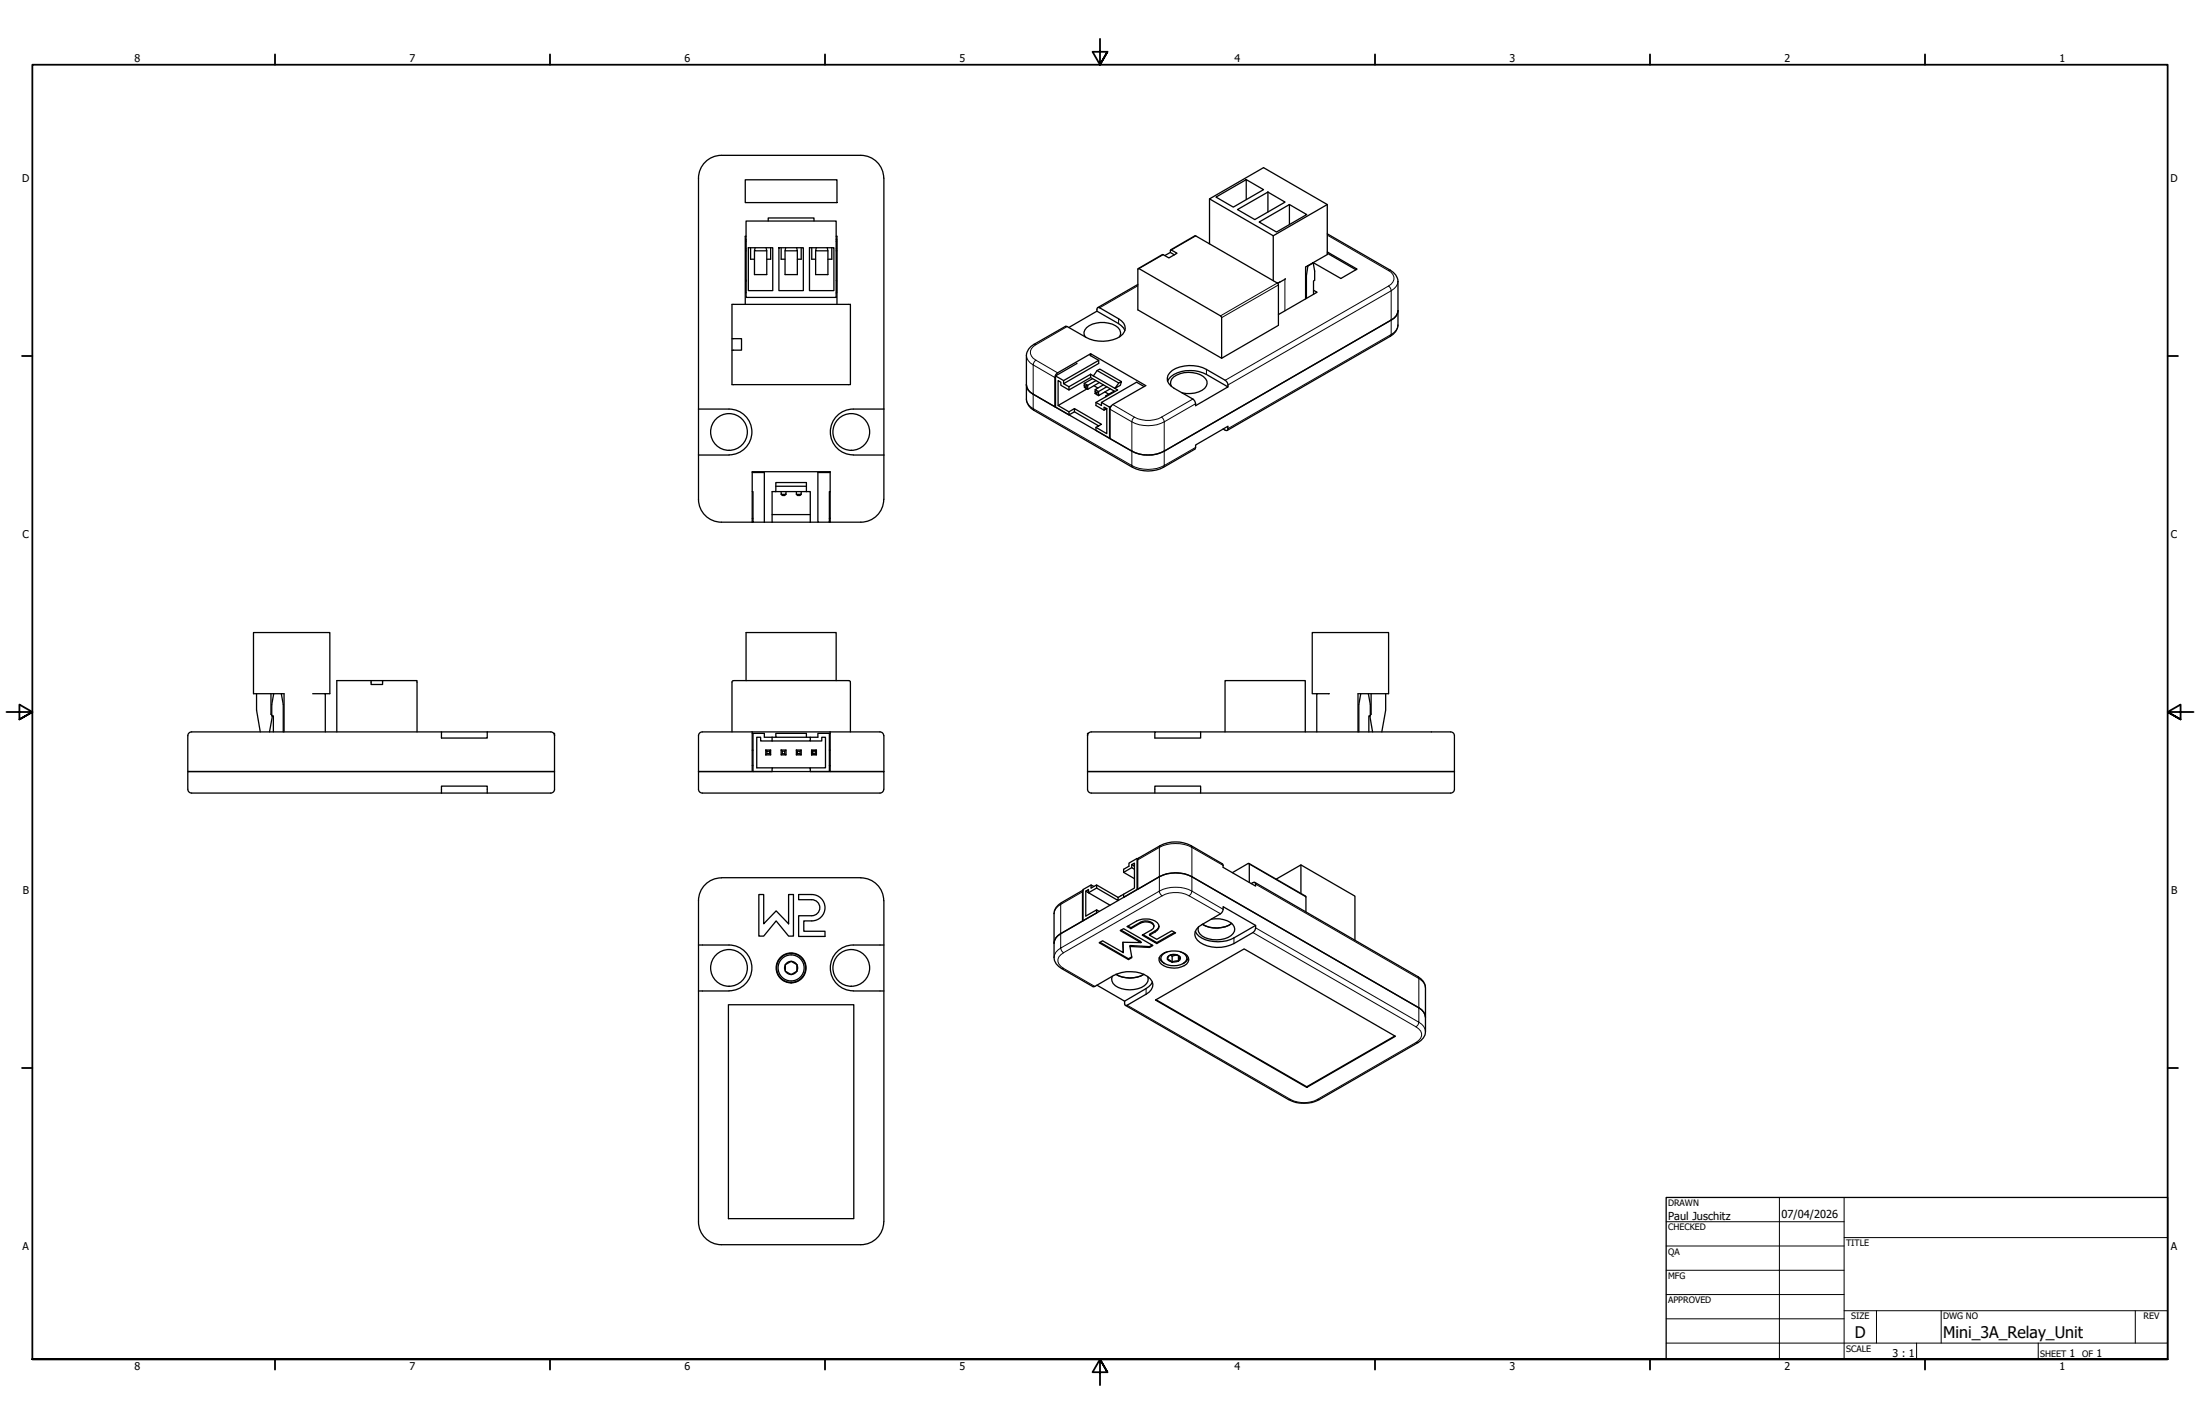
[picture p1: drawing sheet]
<svg xmlns="http://www.w3.org/2000/svg" width="864mm" height="559mm" viewBox="0 0 864 559" stroke-linecap="round" stroke-linejoin="round" font-family="sans-serif">
<!-- layer: Visible (ANSI) -->
<g fill="none" stroke="#000" stroke-width=".51">
<path d="M274.2 69.9v126.1M292.5 70.5h36v9h-36zM337.9 61a9 9 0 0 1 9 8.9M337.9 61h-54.7a9 9 0 0 0-9 8.9M347 69.9v126.1M474.8 78l25 14.5v17.7M477.3 77.3l11.9-6.8 6.8 3.9-11.9 6.9zM489.2 70.5v7.8M497.7 75.4v7.8M292.7 94.7l.2 3M292.7 97.7v12.7M292.7 98.4h.2"/>
<path d="M292.7 94.7h.2M292.9 86.7h35.3v30h-35.3zM292.9 92.7h-.4v26.7M292.9 93.9l-.2 .8M293.8 97.2h9.5v16.8h-9.5zM294.6 97.2v4.5h1.6M296.2 98.4v9.4h4.8v-9.4M296.4 97.2l-.2 1.2h4.8l-.3-1.2M301.6 86.7v-1.2h17.9v1.2M302.5 97.2v4.5h-1.5M305.8 97.2h9.5v16.8h-9.5zM306.6 97.2v4.5h1.6"/>
<path d="M308.2 98.4v9.4h4.8v-9.4M308.4 97.2l-.2 1.2h4.8l-.3-1.2M314.5 97.2v4.5h-1.5M317.8 97.2h9.5v16.8h-9.5zM318.6 97.2v4.5h1.6M320.2 98.4v9.4h4.8v-9.4M320.4 97.2l-.2 1.2h4.8l-.3-1.2M326.5 97.2v4.5h-1.5M328.2 94.7v3M328.2 92.7h.3v26.7M328.2 98.4h.2M328.2 93.9l.2 .8"/>
<path d="M328.4 98.4l-.2 16.5M328.4 97.7v.7M459.4 99.1l.1-1.1 2.5 1.4-3.1 1.8-2.6-1.3-9.5 5.5M459.5 98l9.6-5.5 .3 .1 32 18.5 .4 .7v15.9M474.8 95.4l-.3 .2M485.8 82.2l11.9-6.8 6.7 3.9-11.8 6.9zM494.3 87.1l11.9-6.8 6.8 3.9-11.9 6.9zM499.8 92.5l21.2-12.2-25-14.5-21.2 12.2v17.7M506.2 80.3v7.8M521 91.8l24.8 14.2a5.4 5.4 0 0 1 3 4.4v17.2a5.1 5.1 0 0 1-3 4.4l-64.1 36.9M521 98.9l11.7 6.7-6.3 3.7-10.9-6.2M521 99.4l11.3 6.5"/>
<path d="M521 80.3v19.6l-8.5 4.9v12.5M287.3 119.4h46.5v31.5h-46.5v-13.5h3.8v-4.5h-3.8zM292.7 110.4l.2 4.5M292.9 110l-.2 .4M328.3 110l.1 .4M446.7 111.6l-15.8 9.1M461 100l-1.6-.9-2.1 1.2M502.5 110.6l-1 .5M504.6 109.3l-3 1.9M512.5 108l.3 .2v8.9M513.4 104.4l-.6 3.8M515.4 103.1l-2.1 1.2"/>
<path d="M515.5 103.2l.6 3.2v3.6l-.5 .2v5.3M515.6 113.9l1.4 .8-15.2 8.7M287.3 132.9v4.5M419.5 128.5l11.1-6.4 8.5 4.9 2 1.7 .5 1M426 132.2a2.86 2.86 0 0 1 1.5-4.4 10.6 10.6 0 0 1 11.3 .7 2.76 2.76 0 0 1 .6 3.7M427.9 139.4l3.4 2v1.2l-13.8 8 2.1 1.2M428.1 139.6v-.8l21.7 12.5-13 7.5-1 1.3-.1 12 8.6 4.9M428.1 138.8l-12.9 7.5-.8 .8-.3 1v11.5l.2-.1M430.6 122.1l.1-1.1 .5-.4 .5 .2 7.4 4.3a3.8 3.8 0 0 1 2.5 3.3 3.8 3.8 0 0 1-1.9 3.6 13.9 13.9 0 0 1-13.4 .4l-7.8-4.4-12.6 7.1a5.4 5.4 0 0 0-3 4.4v17.2a5.1 5.1 0 0 0 3 4.3l38.7 22.4a13.3 13.3 0 0 0 12.1 0l12.3-7.1 .3-1.7 12.7-7.3v1.4l-.3 .2-.8-.1-.8-.5M501.6 127.8l-22 12.8-32.9-19 .1-16.2 32.6 18.9 .2 16.3M548.8 121.9a4.4 4.4 0 0 1-2.7 3.7l-89.1 51.4a14 14 0 0 1-12.7 0M402.9 151a4.4 4.4 0 0 0 2.7 3.7"/>
<path d="M405.6 154.7l38.7 22.3M405.6 154.7l8.5 4.9M414.3 147.5v12.3M419.6 151.8l8.5-4.9v1.2l-8.5 4.9zM419.6 153l-3.2-1.8v-1.2l-1-.6v9.7M422.6 142.5l.2 .1-8.5 4.9 3.2 1.9M425.6 151.2l.7 .4v.8l-.7-.4zM425.6 150.4l1.4 .8-.7 .4M425.6 150.4v.8M426.3 152.4l.7 .4M426.7 152.6l-11.3 6.5 4.2 2.5M428.1 148.1l9.5 5.5"/>
<path d="M428.1 146.9l1.1 .6M428.9 148.6l-3.3 1.8M429.2 147.5l1.5-2.1 1-.6 8.5 4.9M429.2 147.5l9.5 5.5-8.5 4.9v1.2l3.2 1.9M429.5 151.4l1.5 .9M429.9 153.6l.7 .5v.8l-.7-.5zM429.9 152.9v.7M430.2 149.4l-3.2 1.8v1.6M430.2 157.9l2.2 1.2v-1.2M430.6 154.9l.6 .4M430.7 145.4l8.5 4.9M431.3 141.4l-13.8 8v1.2"/>
<path d="M431.5 150.1l-4.5 2.7M433.1 151l-3.2 1.9 1.3 .8 3.3-1.9M433.7 153.8l1.5 .9M434.1 155.3v.4M435.5 159.8v12.2M435.8 152.6l-4.6 2.7v-1.6l-.6 .4M437.4 153.5l-3.3 1.8 .3 .2M439.2 150.3l1-.6-.4 1.5-2.2 1.2zM449.1 151.7l-2.9-1.7-13.8 7.9 3.1 1.9 .7-.4M458.3 149.6a8.8 8.8 0 0 1 8.9-4.2 13.1 13.1 0 0 1 6.4 1.5l8.4 4.9-12.7 7.4-.3-1.8-.8-.8-7.4-4.3a3.8 3.8 0 0 1-2.6-3.2 3.8 3.8 0 0 1 2-3.7 13.9 13.9 0 0 1 13.4-.4l7.3 4.2 1.1 1.4v1.2M459.9 151.6a3.1 3.1 0 0 1 2-4.4 10.2 10.2 0 0 1 11.4 1.5 2.92 2.92 0 0 1-1.4 4.5 10.8 10.8 0 0 1-7.8 1M274.2 178.6h12"/>
<path d="M274.2 160.5h12a9 9 0 0 1 8.9 9 9 9 0 0 1-8.9 9M335 178.6h12M347 160.5h-12a9 9 0 0 0-9.1 9 9 9 0 0 0 9 9M421.8 160.3l-2.2 1.3v1.2l2.2-1.2M431.3 167.1l-9.5-5.5v-1.3l10.6 6.2-2.2 1.2v1.2l5.3 3.1 .2-.1M434.5 160.3l-1.1 .7v-1.2l1.1 .5v9.9l-4.3-2.5M274.2 195.9a9 9 0 0 0 9 9h12.4M295.3 192.9h.3v12h4.4M295.3 185.4h4.7v19.5M304.5 192.9v-3.5h12v3.5M304.5 190.8h12M306.6 192.9v1.1h1.9v-1.1"/>
<path d="M306.6 194l.5 .4h.9l.5-.4M312.6 192.9v1.1h1.9v-1.1M312.6 194l.5 .4h1l.4-.4M316.5 192.9h1.6v12M316.5 192.9h-13.4v12M325.9 185.4h-4.8v19.5h4.5v-12h.3M346.9 195.9a9 9 0 0 1-9 9M295.3 204.9v-19.8h30.6v19.8M295.3 203.5h.3M300 204.9h21.1M303.1 201.9h15M325.6 204.9h12.3"/>
<path d="M325.6 203.5h.3M100.7 272.2v6.5l1.5 8.5M106.4 272.2v8.1l.3 .3M107.4 272.2l-.7 4.3v4.4h.6v6.3M110.4 272.2l.8 4.3v10.7M122.7 272.2h5v15M127.7 272.2h1.8v-24h-30v24h12v15M145.7 267.1v1.5h4.5v-1.5h13.5v20.1M150.2 267.1h-18v20.1M292.9 267.1v-18.9h35.3v18.9M516.9 272.2h-1.8v-24h30v24h-12v15M521.8 272.2h-4.9v15"/>
<path d="M534.2 272.2l-.8 4.3v10.7M537.1 272.2l.8 4.3v4.4h-.6v6.3M538.2 272.2v8.1l-.3 .3M543.9 272.2v6.5l-1.5 8.5M106.9 280.9l-1.1 6.3M173.3 287.2h18v2.4h-18zM173.3 287.2h-98.1l-1.2 .6-.3 .9v14.1h144v-14.1M191.3 287.2h24.9l.9 .3 .6 1.2M217.4 287.8h.3v.9M275.7 287.2l-.9 .3-.6 1.2v14.1h21.1v-15.6M275.7 287.2h19.6M287.3 287.2v-19.5l.6-.6h45.6l.3 .6v19.5"/>
<path d="M295.3 287.8h4.7v1.5h4.5M295.3 287.2h30.6M295.3 294.4h.3M295.6 287.8v15h7.5v-1.5h15v1.5h7.5v-15M300.6 294.3h1.9l-.4 .5M300.6 294.3v1.9M300.6 294.3l.5 .5M301.1 294.8h1v1h-1zM301.1 295.8l-.5 .4M302.1 295.8l.4 .4M302.5 294.3v1.9h-1.9M303.1 290.8h-4.5v-1.5h-1.5v12h6"/>
<path d="M303.1 289.3v1.5M304.5 287.8h12v1.5h-12zM306.6 294.3h1.9v1.9M306.6 294.3v1.9h1.9l-.5-.4M306.6 294.3l.5 .5M307.1 294.8h.9v1h-.9zM307.1 295.8l-.5 .4M308.5 294.3l-.5 .5M312.6 294.3h1.9v1.9M312.6 294.3v1.9h1.9l-.4-.4M312.6 294.3l.5 .5M313.1 294.8h1v1h-1z"/>
<path d="M313.1 295.8l-.5 .4M314.5 294.3l-.4 .5M316.5 289.3h1.6v1.5h-15M318.1 290.8h4.5v-1.5h1.4v12h-5.9M318.6 294.3h1.9l-.5 .5h-.9M319.1 295.8h.9l.5 .4h-1.9l.5-.4v-1l-.5-.5v1.9M320 294.8v1M320.5 294.3v1.9M325.6 294.4h.3M325.9 287.2v15.6h21.1v-14.1M325.9 287.2h19.5l1.2 .6 .3 .9M325.9 287.8h-4.8v1.5h-3"/>
<path d="M427.2 287.8h-.3v.9M428.4 287.2l-.9 .3-.6 1.2M428.4 287.2h24.9M471.3 287.2v2.4h-18v-2.4h116.1M480.9 287.2v-20.1h31.5v20.1M537.7 280.9l1.1 6.3M569.4 287.2l1.2 .6 .3 .9v14.1h-144v-14.1M73.7 302.8h144v6.9l-.3 .9-1.2 .6h-141l-.9-.3-.5-.7zM173.3 311.2v-2.7h18v2.7M295.3 300.4h.3M325.6 300.4h.3M346.9 309.7l-.3 .9-1.2 .6h-69.7"/>
<path d="M347 309.7v-6.9h-72.8l.1 7.4 .5 .7 .9 .3M428.4 311.2l-.9-.3-.5-.7-.1-7.4h144v7.4l-.6 .7-.9 .3h-141M453.3 311.2v-2.7h18v2.7M444.2 339.3v1.2l1.1 .6M445.3 339.9l-1.1-.6 1.1-.6v9.8l-4.2 2.4M446.3 336.9v12.2l-5.2 3.1v-1.3l-2.2 1.3M446.7 337l-.4-.1-3.1 1.8v1.2l-2.1 1.2v1.2l4.2 2.5M490.3 338.8l22.2 12.9 .1 6.2M510.7 339.4l21.2 12.3v17.3M297.9 351h1.9v11.5l4.9-5.1 4.9 5.1v-11.5h1.9v16.3h-1.9l-4.9-5.9-4.9 5.9h-1.9zM313.5 351h5.2a5.2 5.2 0 0 1 5.1 5.2 5.2 5.2 0 0 1-5.2 5.2h-3.1v4h8.3v2.1h-10.3v-8.2h5.1a3.1 3.1 0 0 0 3.2-3.1 3.1 3.1 0 0 0-3.2-3.1h-5.1zM337.9 344.5a9 9 0 0 1 9 9"/>
<path d="M337.9 344.4l-54.7 .1a9 9 0 0 0-9 8.9v126M347 353.4v126M426.2 349.7l1.1-.6v1.2zM426.2 349.7v9.8l4.3-2.4M428.3 347.3l-3.2 1.8v12.2l5.4-3v-1.2l1 .5M430.5 347.3l8.4 4.9v1.2l-8.4-4.9zM430.5 348.5l-3.2 1.8 8.4 4.9M430.5 347.3l-2.2 1.2v-1.2l1.1 .6M444.2 340.5l-3.1 1.8M455.1 344a14.1 14.1 0 0 1 12.8 0l89.1 51.5a4.7 4.7 0 0 1 2.6 3.7M455.1 344l-8.5 5 .1-11.9 8.7-5.2a13.3 13.3 0 0 1 12.2 0l12.2 7.1 .3 1.4 12.8 7.3-.3-1.4-1.4 .4M455.1 344l-38.7 22.4"/>
<path d="M483.7 342.5l6.6-3.7 .1 7.5M492.6 346.3l64 37a5.2 5.2 0 0 1 3 4.4v17.1a4.6 4.6 0 0 1-3 4.3l-38.7 22.4a13.3 13.3 0 0 1-12.1 0l-64-37M501 345l9.7-5.6v11.2M274.2 370.8h12a9 9 0 0 1 8.9 9 9 9 0 0 1-8.9 9M308.3 378.5l2.3-1.2 2.2 1.2v2.6l-2.2 1.4-2.3-1.4zM347 370.8h-12.1a9 9 0 0 0-9 9 9 9 0 0 0 9 9M416.4 366.4l8.5-5 .2-12.1-8.4 4.9a5.2 5.2 0 0 0-2.9 4.3v17.2a4.7 4.7 0 0 0 2.9 4.3l12.7 7.2 7.8-4.4a13.4 13.4 0 0 1 14.3 1.3 3.7 3.7 0 0 1-1.6 6l-7.8 4.5-.6-.3v-1.4l-10.9-6.3M416.4 366.4a4.5 4.5 0 0 0-2.6 3.7M431.5 370l1.3-.8 8.1 4.6-.1-4 7.1 .1-8.2-4.7 1.4-.8 11.5 6.6-1.4 .8-7.7-.4 .8 4.4-1.3 .8zM431.8 369.8l11.2 6.4M440.1 365l7.8 4.5v.4M440.8 369.8l.1 4"/>
<path d="M442.8 363.4l1.1 .6a8.3 8.3 0 0 1 6.6-2.6 2.29 2.29 0 0 1 2.4 2.2M443.5 371.4v-.4l7.7 .5M443.9 364v.4M444.2 375.5l-1.2 .7v.4M448.7 366.8l5.4 3.1v.4l-5.7-3.3 3.7-2.1 .8-1.2a2.21 2.21 0 0 0-2.3-1.9 8.5 8.5 0 0 0-6.7 2.6l-1.4-.8a10.1 10.1 0 0 1 9.9-2.6 2.79 2.79 0 0 1 2.4 3.4l-1.3 1.3-2.3 1.3 2.9 1.6 5.9-3.3 1.5 .8-7.4 4.2M452.2 370.8l-1 .7v.3M455 363.4a5.1 5.1 0 0 1-3.8 3.2v.4M455.1 375.7a3.6 3.6 0 0 0 2.1 2.4M455.4 375.2a8.3 8.3 0 0 1 10.6-.2 2.41 2.41 0 0 1-1.1 3.9 8.3 8.3 0 0 1-9.6-1.2l-.3-1.7zM458.2 373.5a2.78 2.78 0 0 0-2.3 3.3 6.7 6.7 0 0 0 9.8 0 2.54 2.54 0 0 0-2.3-3.3M458.4 375.4a3.5 3.5 0 0 1 4.9 .3 1.37 1.37 0 0 1-1.4 1.7 2.66 2.66 0 0 1-3.7-1.5zM459.5 374.8l.6 .4"/>
<path d="M460.1 375.2v2.3M461.1 365.9l-7 4M462 374.8l-1.9 .4M462.6 377.1l.7-1.4a3.3 3.3 0 0 0-4.5-.5l-.5 1.2 1.8 1.1M462.6 377.1l-2.5 .4M462.6 375.1v2M466.5 375.7a3.6 3.6 0 0 1-2.1 2.4M470.5 363.7l9-5.4a2.67 2.67 0 0 0 .6-2.5l12.8 7.4-.1 1.4-.6 1-7.8 4.7a13.1 13.1 0 0 1-14.4-1.4 3.4 3.4 0 0 1 .5-5.2zM475.5 360.7a10.2 10.2 0 0 1 8.4 2 3.1 3.1 0 0 1-1.8 5.2 10.4 10.4 0 0 1-11.1-1.4l-.5-.9v-1.9M483.5 362.3a10.8 10.8 0 0 1-11.5 .4M492.9 363.2l-8.5 4.8a13.7 13.7 0 0 1-13.8-.7l-1.4-1.9M274.2 388.9h12"/>
<path d="M285.9 394.3h49.3v83.9h-49.3zM335 388.9h12M436.6 383.1a3.3 3.3 0 0 0 2.3 4.4 10.4 10.4 0 0 0 11.2-1.5l.5-.9-.1-1.9M438.1 382.3a10.9 10.9 0 0 0 10.9 0M452.4 385.4l-.6 .9-1.9 1.6-8.4 5M453.6 392.4l34.8-20 59.4 34.3-34.8 20zM453.8 392.3l59.2 34.2 34.6-20M513 426.5v.2M274.2 479.5a9 9 0 0 0 9 8.9h54.7M346.9 479.5a9 9 0 0 1-9 8.9"/>
<circle cx="286.2" cy="169.5" r="7.2"/>
<circle cx="334.2" cy="169.5" r="7.2"/>
<circle cx="286.2" cy="379.8" r="7.2"/>
<circle cx="310.5" cy="379.8" r="5.7"/>
<circle cx="310.5" cy="379.8" r="2.57"/>
<circle cx="310.5" cy="379.8" r="5.1"/>
<circle cx="310.5" cy="379.8" r="5.9"/>
<circle cx="334.2" cy="379.8" r="7.2"/>
</g>
<!-- layer: Visible Narrow (ANSI) -->
<g fill="none" stroke="#000" stroke-width=".39">
<path d="M456.6 99.9l-9.5 5.5M469.4 92.6l-9.6 5.5M521 92.3l24 13.9M446.7 112.1l-15 8.7M501.4 111.1l-22.3 12.9M501.8 111.8l-22.2 12.9M504.4 109.6v12.4M545 112.3l.8 .7 .3 1.1M545 106.2a3.2 3.2 0 0 1 2.2 3 3.2 3.2 0 0 1-2.2 3.1M545 112.3l-64.1 36.9M545.8 106l-.8 .2M546.1 114.1v17.2l-64.1 36.9"/>
<path d="M546.1 114.1l-64.1 37M548.8 110.4a4.6 4.6 0 0 1-2.7 3.7M402.9 139.5a4.6 4.6 0 0 0 2.7 3.7M405.9 135.1l.8 .2a3.2 3.2 0 0 0-2.2 3 3.2 3.2 0 0 0 2.2 3.1M418.9 128.1l-12.2 7.2M439.1 125.1v1.9M548.8 127.6a4.6 4.6 0 0 1-2.7 3.7l-.3 .7M402.9 156.7a4.6 4.6 0 0 0 2.7 3.6l.3 .7M405.6 143.2v17.1l38.7 22.4v-17.2l-8.6-4.9M405.6 143.2l8.5 4.9M406.7 141.4l-.8 .8-.3 1M406.7 141.4l8.5 4.9"/>
<path d="M436.8 158.8l8.5 4.9M468.2 156.6l-12.3 7.1M469.3 158.4l-12.3 7.1M473.6 145v1.9M455.9 163.7l.8 .8 .3 1M455.9 163.7a11.4 11.4 0 0 1-10.6 0l-.7 .8-.3 1a14 14 0 0 0 12.7 0M457 165.5v17.2l12.3-7.1M444.6 183.4l-.3-.7a14 14 0 0 0 12.7 0l-.3 .7M446.6 337.4l8.5-4.9v17.2l-38.7 22.3v-17.1M455.4 331.9l-.3 .6a14.1 14.1 0 0 1 12.8 0M467.6 331.9l.3 .6M467.9 332.5v17.2l12.2 7.1"/>
<path d="M467.9 332.5l12.2 7.1M490.4 339.1l22.2 12.9M416.4 354.9a4.5 4.5 0 0 0-2.6 3.6M416.7 354.2l-.3 .7M424.9 349.9l-8.5 5M456.2 351.5a11.4 11.4 0 0 1 10.6 0M456.2 351.5l-.8-.8-.3-1a14.1 14.1 0 0 1 12.8 0l-.3 1-.8 .8M456.2 351.5l-38.8 22.4M466.8 351.5l12.3 7.1M492.9 347l64.1 37M417.4 373.9a3.2 3.2 0 0 0-2.2 3 3.2 3.2 0 0 0 2.2 3.1M417.4 373.9l-.7-.8-.3-1.1a4.5 4.5 0 0 0-2.6 3.7"/>
<path d="M417.4 380h-.7M417.4 380l12.4 7.1M447.6 361.9v.4M453.5 365.3v.4M457.1 373.9l.1 .1M484.4 368v2.3M491.8 366l64.1 37M492.9 364.1l64.1 37v-17.1M442.5 394.5l64 36.9M449.9 387.9v2.2M556.6 383.3l.4 .7M557 384a4.5 4.5 0 0 1 2.6 3.7"/>
<path d="M555.9 403a3.2 3.2 0 0 1 2.2 3 3.2 3.2 0 0 1-2.2 3.1M555.9 403l.7-.9 .4-1a4.5 4.5 0 0 1 2.6 3.7M555.9 409.1h.7M555.9 409.1l-38.8 22.3M506.5 431.4a11.5 11.5 0 0 0 10.6 0M506.5 431.4l-.7 .1M517.1 431.4l.8 .1"/>
</g>
<!-- layer: Border (ANSI) -->
<g fill="none" stroke="#000" stroke-width=".7">
<path d="M431.8 15.2v10.2l-2.9-5.1h5.8l-2.9 5.1 2.9-5.1M107.9 21.3v4.1M215.9 21.3v4.1M323.8 21.3v4.1M539.8 21.3v4.1M647.7 21.3v4.1M755.6 21.3v4.1M8.6 139.7h4.1M850.9 139.7h4.1M2.5 279.4h10.2l-5.1-2.9v5.8l5.1-2.9-5.1 2.9M861.1 279.4h-10.2l5.1-2.9v5.8l-5.1-2.9 5.1 2.9M8.6 419.1h4.1"/>
<path d="M850.9 419.1h4.1M12.7 533.4v-508h838.2v508h-838.2h838.2M107.9 533.4v4.1M215.9 533.4v4.1M323.8 533.4v4.1M434.7 538.5l-2.9-5.1 2.9 5.1h-5.8l2.9-5.1v10.2M539.8 533.4v4.1M647.7 533.4v4.1M755.6 533.4v4.1"/>
</g>
<!-- layer: Title (ANSI) -->
<g fill="none" stroke="#000" stroke-width=".39">
<path d="M654 479.4h69.9M698.5 469.9v63.5M723.9 469.9v63.5M654 488.9h69.9M654 498.5h69.9M723.9 485.6h127M654 508h69.9M654 517.5h69.9M723.9 514.3h127M736.6 514.3v12.7M762 514.3v12.7M838.2 514.3v12.7"/>
<path d="M654 527h196.9M752.3 527v6.4M800.1 527v6.4"/>
</g>
<path d="M654 469.9h196.9v63.5h-196.9z" fill="none" stroke="#000" stroke-width=".51"/>
<g font-size="6.3">
<text x="728.1" y="524.9">D</text>
<text x="762.8" y="525">Mini_3A_Relay_Unit</text>
</g>
<g font-size="4.3">
<text x="654.8" y="478.6">Paul Juschitz</text>
<text x="699.3" y="478">07/04/2026</text>
</g>
<g font-size="4.2">
<text x="52.8" y="24.4">8</text>
<text x="160.8" y="24.4">7</text>
<text x="268.7" y="24.4">6</text>
<text x="376.7" y="24.4">5</text>
<text x="484.6" y="24.4">4</text>
<text x="592.6" y="24.4">3</text>
<text x="700.5" y="24.4">2</text>
<text x="808.5" y="24.4">1</text>
<text x="8.8" y="71.4">D</text>
<text x="852" y="71.4">D</text>
<text x="8.9" y="211.1">C</text>
<text x="852.2" y="211.1">C</text>
<text x="9" y="350.8">B</text>
<text x="852.2" y="350.8">B</text>
<text x="8.9" y="490.5">A</text>
<text x="852.2" y="490.5">A</text>
<text x="742.9" y="532.6">3 : 1</text>
<text x="812.4" y="532.6">1</text>
<text x="823" y="532.6">1</text>
<text x="52.8" y="537.5">8</text>
<text x="160.8" y="537.5">7</text>
<text x="268.7" y="537.5">6</text>
<text x="376.7" y="537.5">5</text>
<text x="484.6" y="537.5">4</text>
<text x="592.6" y="537.5">3</text>
<text x="700.5" y="537.5">2</text>
<text x="808.5" y="537.5">1</text>
</g>
<g font-size="3.5">
<text x="654.8" y="473.2">DRAWN</text>
<text x="654.8" y="482.8">CHECKED</text>
<text x="724.7" y="488.9">TITLE</text>
<text x="654.8" y="492.3">QA</text>
<text x="654.8" y="501.8">MFG</text>
<text x="654.8" y="511.4">APPROVED</text>
<text x="726.7" y="517.7">SIZE</text>
<text x="762.8" y="517.7">DWG NO</text>
<text x="841.4" y="517.7">REV</text>
<text x="724.7" y="530.4">SCALE</text>
<text x="800.9" y="532.6">SHEET</text>
<text x="817.4" y="532.6">OF</text>
</g>
</svg>
